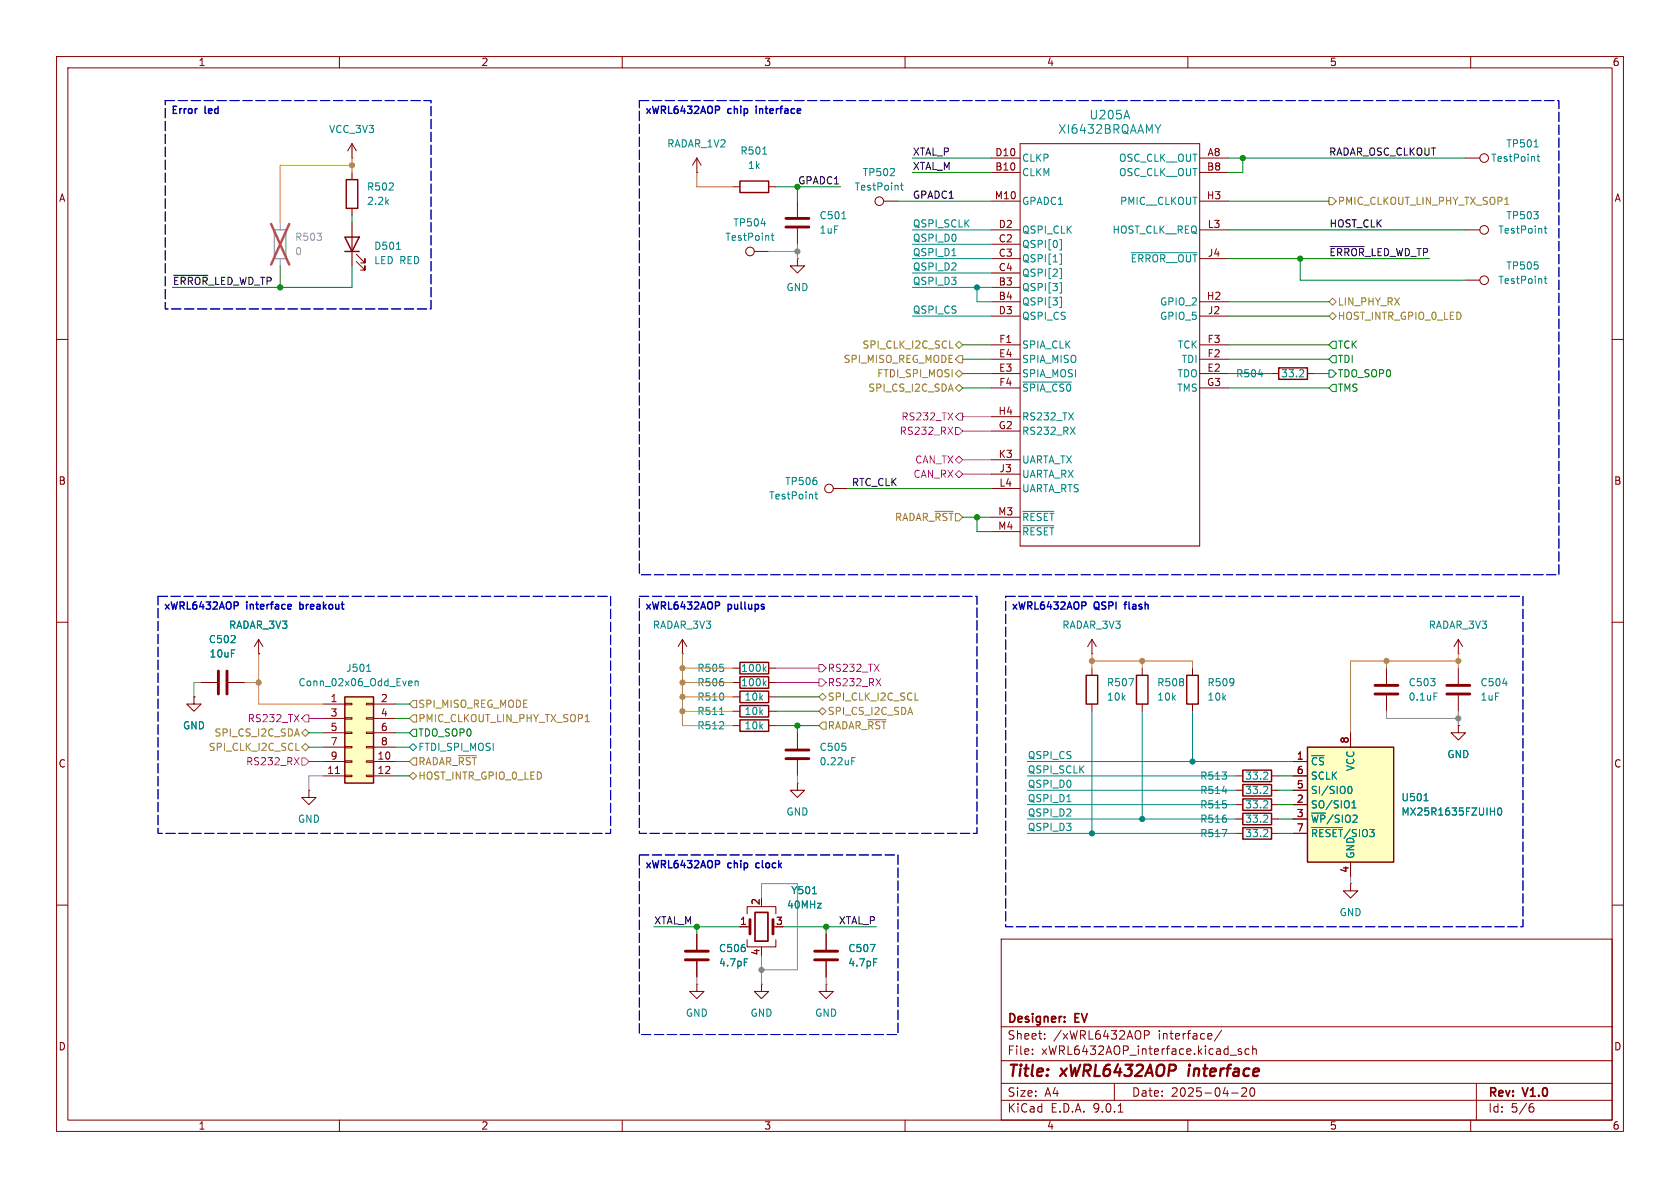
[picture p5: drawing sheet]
<svg xmlns="http://www.w3.org/2000/svg" width="297mm" height="210mm" viewBox="0 0 297 210" stroke-linecap="round" stroke-linejoin="round" font-family="sans-serif">
<g fill="none" stroke="#840000" stroke-width=".18">
<path d="M10 10h277v190h-277zM12 12h273v186h-273zM60 10v2M110 10v2M160 10v2M210 10v2M260 10v2M141 35.6v2.8M175.3 27.9h5M175.3 30.5h5M175.3 35.6h5M180.3 25.4h31.8v71.1h-31.8z"/>
<path d="M212.1 27.9h5.1M212.1 30.5h5.1M212.1 35.6h5.1M259.1 27.9h2.5M133.3 44.5h2.6M141 45.7v1.3h1.2l-1.2 1.3-1.3-1.3h1.3M141 45.7h.1M141 40.4v2.8M175.3 40.6h5M175.3 43.2h5M175.3 45.7h5M175.3 48.3h5"/>
<path d="M175.3 50.8h5M175.3 53.3h5M175.3 55.9h5M212.1 40.6h5.1M212.1 45.7h5.1M212.1 53.3h5.1M212.1 55.9h5.1M259.1 40.6h2.5M10 60h2M175.3 66h5M175.3 61h5M175.3 63.5h5"/>
<path d="M175.3 68.6h5M175.3 73.7h5M175.3 76.2h5M212.1 66h5.1M212.1 61h5.1M212.1 63.5h5.1M212.1 68.6h5.1M224.8 66h1.3M231.1 66h1.3M285 60h2M175.3 81.3h5M175.3 83.8h5"/>
<path d="M175.3 86.4h5M175.3 91.4h5M175.3 94h5M10 110h2M45.7 115.6h.1M45.7 113l-.7 1.3M45.7 113l.8 1.3M45.7 113v2.6M193 115.6h.1M193 113l-.7 1.3M193 113l.8 1.3M193 113v2.6"/>
<path d="M193 118.1v1.3M201.9 118.1v1.3M210.8 118.1v1.3M257.8 115.6h.1M257.8 113v2.6M257.8 118.1v2.8M257.8 113l-.8 1.3M257.8 113l.8 1.3M285 110h2M34.3 123.2v1.3h1.3l-1.3 1.2-1.3-1.2h1.3M34.3 123.2h.1M35.6 120.7h2.8"/>
<path d="M40.4 120.7h2.8M54.6 139.7v1.3h1.3l-1.3 1.2-1.3-1.2h1.3M54.6 139.7h.1M193 124.5v1.2M201.9 124.5v1.2M210.8 124.5v1.2M257.8 122.9v2.8M10 160h2M123.2 165.1v2.8M123.2 169.9v2.8M177 166h108v32h-108zM285 160h2"/>
<path d="M60 198v2M110 198v2M160 198v2M177 194.5h108M177 191.5h108M177 187.5h108M177 181.5h108M182.5 186.3v.1M182.5 185.5v.1M184.7 183.6v.1M184.7 182.8v.1M197 191.5v3"/>
<path d="M197.7 196.6h.8M202.3 183l.7-.1 .2-.2-.1-.4-.2-.1h-.6v1.5M210 198v2M214.2 182.8v.3l-.7 .1M216 182.1l-1.3 2M217.5 186.5h1.1M217.7 193.2h1.2M219.5 185.5l-.4-.1-.2 .2 .1 .2 .5 .2v.3h-.6M219.5 192.4l.6-.1 .2 .1 .1 .3-.9 1.1h.9M220.8 185.5l-.4-.1-.3 .3v.4l.1 .2h.6M221.1 192.4l.2-.1a.81 .81 0 0 1 .6 .6 .81 .81 0 0 1-.3 .8l-.1 .1a.81 .81 0 0 1-.4-1.4zM221.5 185.5l.2-.1 .3 .1 .1 .9"/>
<path d="M221.5 184.9v1.5M260 198v2M261 191.5v6.5M270.6 195.7h.4l.2 .3-.1 .5-.5 .1M271 195.1l-.4 .1"/>
<circle cx="262.4" cy="27.9" r=".76"/>
<circle cx="132.6" cy="44.4" r=".76"/>
<circle cx="262.4" cy="40.6" r=".76"/>
</g>
<path d="M210.2 188.9l-.1 1.3" fill="none" stroke="#840000" stroke-width=".4"/>
<path d="M188.2 179.8v.1M188.2 180.5v.2" fill="none" stroke="#840000" stroke-width=".3"/>
<path d="M138.9 38.6h4.1M138.9 40.1h4.1M38.6 118.6v4.1M40.1 118.6v4.1M255.8 121.2h4M255.8 122.7h4M121.2 168.1h4M121.2 169.7h4" fill="none" stroke="#840000" stroke-width=".51"/>
<g fill="none" stroke="#008484" stroke-width=".18">
<path d="M134.6 39.5h.7M148.8 38.7h.7M205.2 22l-.5 .8M271.2 26h.7M271.7 27.7h.5M271.9 27.2v1.1l.3 .2M273.2 39.9v1.1l.3 .2M136.3 41.6h.5M136.5 41.2v1.1l.3 .2M187.3 42.4h.3v1.8h-.3M187.3 44.9h.3v1.8h-.3M187.3 47.4h.3v1.9h-.3"/>
<path d="M187.3 50h.3v1.8h-.3M187.3 52.5h.3v1.8h-.3M200 44.7h11.6M273 40.4h.5M180.8 67.5h8.6M189.2 75.5l.9 1.3M190.1 75.5l-.9 1.3M222.5 66.2h.7M230.4 65.4l.1 .2-.1 .3-.7 .7h.8M180.8 90.4h5.5M180.8 92.9h5.5M199.6 120h.8l-.5 1.2"/>
<path d="M265.7 120.8h.7M131.6 169.5h.6"/>
</g>
<path d="M226.1 65h5v2.1h-5zM192 119.4h2.1v5.1h-2.1zM200.9 119.4h2v5.1h-2zM209.8 119.4h2v5.1h-2z" fill="none" stroke="#840000" stroke-width=".25"/>
<path d="M61 123.2h5v15.2h-5z" fill="#ffffc2"/>
<g fill="none" stroke="#840000" stroke-width=".25">
<path d="M61.2 31.8h2v5h-2zM61 41.9h2.5l-1.3 2.6zM61 44.5h2.5M130.8 117.1h5.1v2h-5.1zM130.8 119.6h5.1v2.1h-5.1zM61 123.2h5v15.2h-5zM130.8 124.7h5.1v2h-5.1zM130.8 122.2h5.1v2h-5.1zM130.8 127.3h5.1v2h-5.1zM219.7 136.1h5.1v2.1h-5.1zM219.7 138.7h5.1v2h-5.1zM219.7 143.8h5.1v2h-5.1z"/>
<path d="M219.7 146.3h5.1v2h-5.1zM219.7 141.2h5.1v2.1h-5.1z"/>
</g>
<g fill="none" stroke="#840000" stroke-width=".18">
<path d="M62.2 27.9h.1M62.2 25.4v2.5M62.2 30.5v1.3M62.2 36.8v1.3M62.2 39.4v7.6M62.2 25.4l-.7 1.3M62.2 25.4l.8 1.3M123.2 30.5h.1M123.2 27.9l-.8 1.3M123.2 27.9l.8 1.3M123.2 27.9v2.6M156.2 35.6h2.5"/>
<path d="M63 46.2l1.5 1.6v-.8v.8h-.7M63 45l1.5 1.5v-.8v.8h-.7M259.1 49.5h2.5M147.3 86.4h2.6M120.6 115.6h.1M120.6 113l-.7 1.3M120.6 113l.8 1.3M120.6 113v2.6M129.5 118.1h1.3M135.9 118.1h1.3M57.1 124.5h3.9M57.1 127h3.9"/>
<path d="M57.1 129.5h3.9M57.1 132.1h3.9M57.1 134.6h3.9M57.1 137.2h3.9M59.3 136.7h.7M61 124.3h1.2v.3h-1.2zM61 126.9h1.2v.2h-1.2zM61 129.4h1.2v.3h-1.2zM61 132h1.2v.2h-1.2zM61 134.5h1.2v.2h-1.2zM61 137h1.2v.3h-1.2zM64.8 124.3h1.2v.3h-1.2z"/>
<path d="M64.8 126.9h1.2v.2h-1.2zM64.8 129.4h1.2v.3h-1.2zM64.8 132h1.2v.2h-1.2zM64.8 134.5h1.2v.2h-1.2zM64.8 137h1.2v.3h-1.2zM66 124.5h3.8M66 127h3.8M66 129.5h3.8M66 132.1h3.8M66 134.6h3.8M66 137.2h3.8M129.5 120.7h1.3"/>
<path d="M129.5 125.7h1.3M129.5 123.2h1.3M129.5 128.3h1.3M135.9 120.7h1.3M135.9 125.7h1.3M135.9 123.2h1.3M135.9 128.3h1.3M141 138.4v1.3h1.2l-1.2 1.3-1.3-1.3h1.3M141 138.4h.1M141 129.5v2.8M141 134.4v2.8M218.4 137.2h1.3"/>
<path d="M218.4 139.7h1.3M224.8 137.2h1.3M224.8 139.7h1.3M218.4 144.8h1.3M218.4 147.3h1.3M218.4 142.2h1.3M224.8 144.8h1.3M224.8 147.3h1.3M224.8 142.2h1.3M238.8 156.2v1.3h1.2l-1.2 1.3-1.3-1.3h1.3M238.8 156.2h.1M123.2 174v1.3h1.3l-1.3 1.2-1.3-1.2h1.3"/>
<path d="M123.2 174h.1M130.8 163.8h1.8M132.1 161.5v-1.2h5.1v1.2M132.1 166.1v1.3h5.1v-1.3M134.6 174v1.3h1.3l-1.3 1.2-1.3-1.2h1.3M134.6 174h.1M134.6 167.4v.2M146 174v1.3h1.3l-1.3 1.2-1.2-1.2h1.2M146 174h.1M146 165.1v2.8M146 169.9v2.8"/>
<circle cx="155.4" cy="35.6" r=".76"/>
<circle cx="262.4" cy="49.5" r=".76"/>
<circle cx="146.6" cy="86.4" r=".76"/>
</g>
<g fill="none" stroke="#008484" stroke-width=".18">
<path d="M159.2 32.8h.5M159.4 32.3v1.1l.3 .2M70.1 44.1h.7M273 49.3h.5M273.2 48.8v1.1l.3 .2M144.1 87.4h.4M144.2 86.9v1.1l.3 .2M64.8 118.7h.8M135.1 118.2l.3 .5M135.4 117.8l-.4 .5M72.4 120.4h.4v.3l-.6 .1M72.8 121.2h-.4"/>
<path d="M73.4 120.5l.2-.1h.3v.8M73.4 120.4v.8M127.2 126.3h.7M135.1 120.7l.3 .5M135.4 120.4l-.4 .5M150.6 134.5h.4M150.6 133.9h.6M216.1 139.9h.8M224 136.5l.1 .2v.3l-.8 .7h.8M224 139.1l.1 .2v.3l-.8 .7h.8M143.6 158h.8M216.1 146.6h.8l-.5 1.3"/>
<path d="M224 141.6l.1 .2v.3l-.8 .7h.8M224 144.2l.1 .1v.3l-.8 .8h.8M224 146.7l.1 .2v.3l-.8 .7h.8M153.8 166.9h.9l-.6 1.3M154.4 169.5h.7"/>
</g>
<path d="M138.9 132.6h4.1M138.9 134.1h4.1M132.6 162.6v2.5M136.7 162.6v2.5M144 168.1h4.1M144 169.7h4.1" fill="none" stroke="#840000" stroke-width=".51"/>
<path d="M133.5 161.3h2.3v5.1h-2.3z" fill="none" stroke="#840000" stroke-width=".3"/>
<path d="M48.5 40.6h2v5.1h-2z" fill="none" stroke="#a1a1a1" stroke-width=".25"/>
<path d="M49.5 39.4v1.2M49.5 45.7v1.3" fill="none" stroke="#a1a1a1" stroke-width=".18"/>
<path d="M47.9 39.6l3.2 7.2M51.1 39.6l-3.2 7.2" fill="none" stroke="#e65255" stroke-width=".46"/>
<path d="M231.1 132.1h15.3v20.3h-15.3z" fill="#ffffc2"/>
<path d="M130.8 32h5.1v2h-5.1zM231.1 132.1h15.3v20.3h-15.3z" fill="none" stroke="#840000" stroke-width=".25"/>
<g fill="none" stroke="#840000" stroke-width=".18">
<path d="M129.5 33h1.3M135.9 33h1.3M45.7 115.6h.1M245.1 118.1v2.8M34.3 123.2h.1M35.6 120.7h2.8M40.4 120.7h2.8M228.6 134.6h2.5M228.6 137.2h2.5M228.6 139.7h2.5M238.8 129.5v2.6M245.1 122.9v2.8"/>
<path d="M257.8 128.3v1.2h1.3l-1.3 1.3-1.3-1.3h1.3M257.8 128.3h.1M228.6 142.2h2.5M228.6 144.8h2.5M228.6 147.3h2.5M238.8 152.4v2.5M123.2 165.1v2.8M123.2 169.9v2.8M130.8 163.8h1.3M146 165.1v2.8M146 169.9v2.8"/>
</g>
<g fill="none" stroke="#008484" stroke-width=".18">
<path d="M134.8 27.2h.8M161.3 50.8h14M161.3 55.9h14M161.3 48.3h14M161.3 43.2h14M161.3 40.6h14M161.3 45.7h14M172.7 50.8v2.5h2.6M73 131.4l.7 .7-.7 .6-.6-.6zM181.6 139.7h36.8M181.6 137.2h36.8M181.6 134.6h47"/>
<path d="M193 125.7v21.6M201.9 125.7v19.1M210.8 125.7v8.9M238.3 139.3l.3-.3a.68 .68 0 0 1 .4 .6 .68 .68 0 0 1-.4 .7l-.3-.3M253.5 122.5h.6M143.6 158h.8M181.6 147.3h36.8M181.6 142.2h36.8M181.6 144.8h36.8M231.9 146.3h5.5M239 142.8h.7M239 141.9l.4-.4v1.3"/>
<path d="M251.8 141.5h.7M264.9 142.9l.2-.1a.68 .68 0 0 1 .4 .7 .68 .68 0 0 1-.4 .6l-.2-.1-.1-.4zM131.6 169.5h.6M153.8 166.9h.9l-.6 1.3M154.4 169.5h.7"/>
</g>
<path d="M243.1 121.2h4M243.1 122.7h4" fill="none" stroke="#840000" stroke-width=".51"/>
<g fill="none" stroke="#008400" stroke-width=".18">
<path d="M62.2 38.1v1.3M137.2 33h11.4M141 33v2.6M158.7 35.6h16.6M161.3 27.9h14M161.3 30.5h14M217.2 27.9h41.9M217.2 35.6h17.7M219.7 27.9v2.6h-2.5M49.5 47v3.8M62.2 47v3.8h-31.7M217.2 45.7h35.5"/>
<path d="M217.2 53.3h17.7M217.2 40.6h41.9M217.2 55.9h17.7M229.9 45.7v3.8h29.2M170.2 68.6h5.1M170.2 66h5.1M170.2 61h5.1M170.2 63.5h5.1M217.2 68.6h17.7M217.2 66h7.6M217.2 61h17.7M217.2 63.5h17.7"/>
<path d="M232.4 66h2.5M234.9 65.4h.7l.6 .6-.6 .7h-.7zM235.6 67.9h.6v1.3h-.6l-.7-.6zM235.6 60.3h.6v1.3h-.6l-.7-.6zM235.6 62.9h.6v1.2h-.6l-.7-.6zM149.9 86.4h25.4M170.2 91.4h5.1M172.7 91.4v2.6h2.6M54.6 129.5h2.5M54.6 132.1h2.5M69.8 137.2h2.6M69.8 129.5h2.6"/>
<path d="M69.8 132.1h2.6M69.8 124.5h2.6M69.8 134.6h2.6M69.8 127h2.6M73 128.9h.7v1.3h-.7l-.6-.7zM137.2 123.2h7.6M137.2 128.3h7.6M137.2 125.7h7.6M141 128.3v1.2M226.1 137.2h2.5M226.1 139.7h2.5M226.1 147.3h2.5"/>
<path d="M226.1 144.8h2.5M226.1 142.2h2.5M115.6 163.8h15.2M123.2 163.8v1.3M138.4 163.8h16.5M146 163.8v1.3"/>
</g>
<g fill="none" stroke="#848400" stroke-width=".18">
<path d="M234.9 34.9h.7l.6 .7-.6 .6h-.7zM266 36.1h.7M234.9 53.3l.7-.6 .6 .6-.6 .7zM234.9 55.9l.7-.7 .6 .7-.6 .6zM167.9 61.5h.6M168.9 66l.6-.6 .7 .6-.7 .7zM168.9 68.6l.6-.7 .7 .7-.7 .6zM168.9 61l.6-.7 .7 .7-.7 .6zM169.5 62.9h.7v1.2h-.7l-.6-.6zM165.3 90.4h3.2M52.3 132.7h.6M53.3 132.1l.7-.7 .6 .7-.6 .6z"/>
<path d="M53.3 129.5l.7-.6 .6 .6-.6 .7zM72.4 137.2l.6-.7 .7 .7-.7 .6zM73 134h.7v1.3h-.7l-.6-.7zM73 126.4h.7v1.2h-.7l-.6-.6zM73 123.8h.7v1.3h-.7l-.6-.6zM81 133.6h3.2M103.5 127.6h.7M144.8 125.7l.6-.6 .6 .6-.6 .7zM144.8 123.2l.6-.6 .6 .6-.6 .6zM145.4 127.6h.6v1.3h-.6l-.6-.6zM153.4 127.2h3.2M161.8 123.8h.6"/>
</g>
<g fill="none" stroke="#c200c2" stroke-width=".18">
<path d="M167.6 75.5l.8 1.3M168.4 75.5l-.8 1.3M168.9 75.6h.6l.7 .6-.7 .6h-.6zM169.5 73h.7v1.3h-.7l-.6-.6zM170.2 73.7h5.1M170.2 76.2h5.1M168.9 83.8l.6-.6 .7 .6-.7 .7zM168.9 81.3l.6-.7 .7 .7-.7 .6zM170.2 83.8h5.1M170.2 81.3h5.1M137.2 118.1h7.6M144.8 117.5h.6l.6 .6-.6 .6h-.6z"/>
<path d="M154.9 120l.8 1.2M155.7 120l-.8 1.2M52 133.9l.9 1.3M52.9 133.9l-.9 1.3M53.3 134h.7l.6 .6-.6 .7h-.7zM54 126.4h.6v1.2h-.6l-.7-.6zM54.6 127h2.5M54.6 134.6h2.5M137.2 120.7h7.6M144.8 120h.6l.6 .7-.6 .6h-.6z"/>
</g>
<path d="M30.7 48.7h6M235.2 43.6h6" fill="none" stroke="#000" stroke-width=".18"/>
<path d="M135.9 44.5h5.1M141 43.2v2.5M35.6 120.7h-1.3v2.5M57.1 137.2h-2.5v2.5M141 137.2v1.2M245.1 125.7v1.3h12.7M257.8 125.7v2.6M134.6 158.8v-2.6h6.4v15.3h-6.4M238.8 154.9v1.3M123.2 172.7v1.3M134.6 168.9v5.1M146 172.7v1.3" fill="none" stroke="#848484" stroke-width=".18"/>
<g fill="none" stroke="#f90" stroke-width=".18">
<path d="M62.2 29.2h-12.7v10.2M62.2 27.9v2.6M45.7 115.6v8.9h11.4M120.6 115.6v12.7h8.9M120.6 118.1h8.9M193 116.8h17.8v1.3M193 115.6v2.5M201.9 116.8v1.3M245.1 116.8v1.3M257.8 116.8h-19v12.7M257.8 115.6v2.5M43.2 120.7h2.5"/>
<path d="M120.6 120.7h8.9M120.6 125.7h8.9M120.6 123.2h8.9"/>
</g>
<path d="M123.2 30.5v2.5h6.3" fill="none" stroke="#c60" stroke-width=".18"/>
<path d="M29.2 17.8h47v36.8h-47zM113 17.8h162.6v83.8h-162.6zM27.9 105.4h80v41.9h-80zM113 105.4h59.7v41.9h-59.7zM177.8 105.4h91.4v58.4h-91.4zM113 151.1h45.7v31.8h-45.7z" fill="none" stroke="#0000c2" stroke-width=".18" stroke-dasharray="1.7 .6"/>
<g fill="none" stroke="#0000c2" stroke-width=".25">
<path d="M31.2 18.8h-.6v1.2M36.3 18.8v1.1M38.6 18.8v1.2M115.4 18.8l.3 1.2M116.4 18.8l-.3 1.2M117.6 18.9l-.7-.1v1.2M118.2 18.8v1.2M119.8 18.8l-.4 .1M120.7 18.7l-.3 .9M121.5 18.8h.8l-.4 .5M122.8 18.9l.2-.1 .5 .1M125.2 19l.2-.2 .5 .2"/>
<path d="M127.2 18.9l-.7-.1v1.2M129.8 18.8v1.2M131 18.8v.1M133.7 18.8v.1M133.7 19.2v.8M135.4 18.8v1.1M138.3 18.8l-.3 .2M123.9 20l.4-1.2 .4 1.2M30.3 106.4l.3 1.3M31.4 106.4l-.3 1.3M32.5 106.5l-.7-.1v1.3M33.1 106.4v1.3"/>
<path d="M34.7 106.4l-.4 .1M35.6 106.3l-.3 1M36.4 106.4h.8l-.4 .5M37.7 106.5l.2-.1 .5 .1M38.8 107.7l.4-1.3 .4 1.3M40.1 106.6l.2-.2 .5 .2M42.1 106.5l-.7-.1v1.3M43.6 106.4v.1M45.4 106.4v1.1M48.3 106.4l-.3 .2M53 106.4v1.3M53 107.6l.1 .1"/>
<path d="M53.1 106.8l-.1 .1M57.2 106.4v1.3M60.5 106.4v1.1M115.4 106.4l.3 1.3M116.4 106.4l-.3 1.3M117.6 106.5l-.7-.1v1.3M118.2 106.4v1.3M119.8 106.4l-.4 .1M120.7 106.3l-.3 1M121.5 106.4h.8l-.4 .5M122.8 106.5l.2-.1 .5 .1M123.9 107.7l.4-1.3 .4 1.3"/>
<path d="M125.2 106.6l.2-.2 .5 .2M127.2 106.5l-.7-.1v1.3M131 106.4v1.1M131.7 106.4v1.1M180.1 106.4l.3 1.3M181.2 106.4l-.3 1.3M182.4 106.5l-.7-.1v1.3M183 106.4v1.3M184.5 106.4l-.4 .1M185.5 106.3l-.4 1M186.3 106.4h.8l-.4 .5M187.6 106.5l.1-.1 .5 .1"/>
<path d="M188.7 107.7l.4-1.3 .4 1.3M189.9 106.6l.3-.2 .5 .2M191.9 106.5l-.6-.1v1.3M193.5 106.6l.2-.2 .5 .2M195.5 106.5l-.5-.1-.2 .1M196.7 106.5l-.7-.1v1.3M197.3 106.4v1.3M198.7 106.8h.5M199.2 106.4l-.3 .2M199.6 106.4v1.1M202.4 106.4v1.3M115.4 152.1l.3 1.3"/>
<path d="M116.4 152.1l-.3 1.3M117.6 152.3l-.7-.2v1.3M118.2 152.1v1.3M119.8 152.1l-.4 .2M120.7 152.1l-.3 .9M121.5 152.1h.8l-.4 .5M122.8 152.3l.2-.2 .5 .2M123.9 153.4l.4-1.3 .4 1.3M125.2 152.3l.2-.2 .5 .2M127.2 152.3l-.7-.2v1.3M129.8 152.1v1.3M131 152.1v.2"/>
<path d="M133.7 152.7v.6M134.8 152.1v1.1M137.7 152.1v1.3"/>
</g>
<g fill="#f90" stroke="#f90" stroke-width=".18">
<circle cx="193" cy="116.8" r=".46"/>
<circle cx="201.9" cy="116.8" r=".46"/>
<circle cx="120.6" cy="123.2" r=".46"/>
<circle cx="120.6" cy="125.7" r=".46"/>
<circle cx="257.8" cy="116.8" r=".46"/>
<circle cx="245.1" cy="116.8" r=".46"/>
<circle cx="62.2" cy="29.2" r=".46"/>
<circle cx="120.6" cy="118.1" r=".46"/>
<circle cx="120.6" cy="120.7" r=".46"/>
<circle cx="45.7" cy="120.7" r=".46"/>
</g>
<g fill="#008484" stroke="#008484" stroke-width=".18">
<circle cx="193" cy="147.3" r=".46"/>
<circle cx="201.9" cy="144.8" r=".46"/>
<circle cx="210.8" cy="134.6" r=".46"/>
<circle cx="172.7" cy="50.8" r=".46"/>
</g>
<g fill="#008400" stroke="#008400" stroke-width=".18">
<circle cx="219.7" cy="27.9" r=".46"/>
<circle cx="229.9" cy="45.7" r=".46"/>
<circle cx="123.2" cy="163.8" r=".46"/>
<circle cx="146" cy="163.8" r=".46"/>
<circle cx="141" cy="128.3" r=".46"/>
<circle cx="141" cy="33" r=".46"/>
<circle cx="172.7" cy="91.4" r=".46"/>
</g>
<g fill="#848484" stroke="#848484" stroke-width=".18">
<circle cx="134.6" cy="171.5" r=".46"/>
<circle cx="257.8" cy="127" r=".46"/>
<circle cx="141" cy="44.5" r=".46"/>
</g>
<g font-size="2.8" fill="#840000">
<text x="178" y="190.9">Title:</text>
<text x="187.7" y="190.9">xWRL6432AOP</text>
<text x="210.9" y="190.9">interface</text>
</g>
<g font-size="2.1" fill="#008484">
<text x="187" y="23.9">XI6432BRQAAMY</text>
<text x="192.5" y="21.3">U205A</text>
</g>
<g font-size="2.1" fill="#840000">
<text x="178" y="184">Sheet:</text>
<text x="178" y="181.2">Designer:</text>
<text x="186.2" y="184">/xWRL6432AOP</text>
<text x="190.1" y="181.2">EV</text>
<text x="204.8" y="184">interface/</text>
<text x="178" y="186.7">File:</text>
<text x="184.1" y="186.7">xWRL6432AOP_interface.kicad_sch</text>
<text x="178" y="196.9">KiCad</text>
<text x="178" y="194.1">Size:</text>
<text x="184.7" y="194.1">A4</text>
<text x="185.7" y="196.9">E.D.A.</text>
<text x="193.3" y="196.9">9.0.1</text>
<text x="200" y="194.1">Date:</text>
<text x="207" y="194.1">2025-04-20</text>
<text x="263" y="194.3">Rev:</text>
<text x="263" y="196.9">Id:</text>
<text x="267.1" y="196.9">5/6</text>
<text x="269.4" y="194.3">V1.0</text>
</g>
<g font-size="1.8" fill="#840000">
<text x="35" y="11.9">1</text>
<text x="85" y="11.9">2</text>
<text x="135" y="11.9">3</text>
<text x="185" y="11.9">4</text>
<text x="235" y="11.9">5</text>
<text x="285" y="11.9">6</text>
<text x="175.9" y="27.7">D10</text>
<text x="213.4" y="27.7">A8</text>
<text x="10.3" y="35.9">A</text>
<text x="175.8" y="35.3">M10</text>
<text x="175.9" y="30.2">B10</text>
<text x="213.3" y="35.3">H3</text>
<text x="213.3" y="30.2">B8</text>
<text x="285.3" y="35.9">A</text>
<text x="176.5" y="40.4">D2</text>
<text x="213.4" y="40.4">L3</text>
<text x="176.5" y="42.9">C2</text>
<text x="176.5" y="45.5">C3</text>
<text x="213.4" y="45.5">J4</text>
<text x="176.5" y="48">C4</text>
<text x="176.5" y="50.5">B3</text>
<text x="176.5" y="53.1">B4</text>
<text x="213.3" y="53.1">H2</text>
<text x="176.5" y="55.6">D3</text>
<text x="213.4" y="55.6">J2</text>
<text x="176.5" y="63.2">E4</text>
<text x="176.5" y="65.8">E3</text>
<text x="176.5" y="60.7">F1</text>
<text x="213.3" y="65.8">E2</text>
<text x="213.4" y="60.7">F3</text>
<text x="213.4" y="63.2">F2</text>
<text x="176.5" y="68.3">F4</text>
<text x="213.3" y="68.3">G3</text>
<text x="176.4" y="73.4">H4</text>
<text x="176.5" y="75.9">G2</text>
<text x="176.5" y="81">K3</text>
<text x="176.6" y="83.6">J3</text>
<text x="10.3" y="85.9">B</text>
<text x="176.6" y="86.1">L4</text>
<text x="285.3" y="85.9">B</text>
<text x="176.4" y="91.2">M3</text>
<text x="176.4" y="93.7">M4</text>
<text x="58.3" y="124.2">1</text>
<text x="67.2" y="124.2">2</text>
<text x="58.3" y="126.7">3</text>
<text x="58.3" y="129.3">5</text>
<text x="58.3" y="131.8">7</text>
<text x="67.2" y="126.7">4</text>
<text x="67.2" y="129.3">6</text>
<text x="67.2" y="131.8">8</text>
<text x="238.5" y="131.5" transform="rotate(-90 238.5 131.5)">8</text>
<text x="10.3" y="135.9">C</text>
<text x="57.7" y="136.9">11</text>
<text x="58.3" y="134.4">9</text>
<text x="66.6" y="134.4">10</text>
<text x="66.6" y="136.9">12</text>
<text x="229.2" y="134.4">1</text>
<text x="229.2" y="136.9">6</text>
<text x="285.3" y="135.9">C</text>
<text x="229.2" y="139.4">5</text>
<text x="229.2" y="142">2</text>
<text x="229.2" y="144.5">3</text>
<text x="229.2" y="147.1">7</text>
<text x="238.5" y="154.4" transform="rotate(-90 238.5 154.4)">4</text>
<text x="134.4" y="160.1" transform="rotate(-90 134.4 160.1)">2</text>
<text x="130.7" y="163.6">1</text>
<text x="137.1" y="163.6">3</text>
<text x="134.4" y="169" transform="rotate(-90 134.4 169)">4</text>
<text x="10.3" y="185.9">D</text>
<text x="285.3" y="185.9">D</text>
<text x="35" y="199.9">1</text>
<text x="85" y="199.9">2</text>
<text x="135" y="199.9">3</text>
<text x="185" y="199.9">4</text>
<text x="235" y="199.9">5</text>
<text x="285" y="199.9">6</text>
</g>
<g font-size="1.8" fill="#0000c2">
<text x="30.2" y="20.8">Error</text>
<text x="36.3" y="20.8">led</text>
<text x="114" y="20.8">xWRL6432AOP</text>
<text x="128.8" y="20.8">chip</text>
<text x="134.2" y="20.8">interface</text>
<text x="28.9" y="108.4">xWRL6432AOP</text>
<text x="43.7" y="108.4">interface</text>
<text x="53.6" y="108.4">breakout</text>
<text x="114" y="108.4">xWRL6432AOP</text>
<text x="128.8" y="108.4">pullups</text>
<text x="178.8" y="108.4">xWRL6432AOP</text>
<text x="193.5" y="108.4">QSPI</text>
<text x="199.4" y="108.4">flash</text>
<text x="114" y="154.1">xWRL6432AOP</text>
<text x="128.8" y="154.1">chip</text>
<text x="134.2" y="154.1">clock</text>
</g>
<g font-size="1.8" fill="#008484">
<text x="58.1" y="23.7">VCC_3V3</text>
<text x="117.9" y="26.3">RADAR_1V2</text>
<text x="130.8" y="27.5">R501</text>
<text x="180.6" y="28.8">CLKP</text>
<text x="197.7" y="28.8">OSC_CLK__OUT</text>
<text x="263.5" y="28.8">TestPoint</text>
<text x="266.2" y="26.3">TP501</text>
<text x="64.8" y="33.9">R502</text>
<text x="132.1" y="30.1">1k</text>
<text x="151" y="33.9">TestPoint</text>
<text x="152.4" y="31.3">TP502</text>
<text x="180.6" y="31.3">CLKM</text>
<text x="197.7" y="31.3">OSC_CLK__OUT</text>
<text x="64.8" y="36.4">2.2k</text>
<text x="129.6" y="40.2">TP504</text>
<text x="144.8" y="39">C501</text>
<text x="144.8" y="41.5">1uF</text>
<text x="161.3" y="40.3">QSPI_SCLK</text>
<text x="180.6" y="36.4">GPADC1</text>
<text x="180.6" y="41.5">QSPI_CLK</text>
<text x="196.6" y="41.5">HOST_CLK__REQ</text>
<text x="197.9" y="36.4">PMIC__CLKOUT</text>
<text x="264.8" y="41.5">TestPoint</text>
<text x="266.2" y="39">TP503</text>
<text x="66" y="44.4">D501</text>
<text x="66" y="46.9">LED RED</text>
<text x="128.1" y="42.8">TestPoint</text>
<text x="161.3" y="47.9">QSPI_D2</text>
<text x="161.3" y="42.8">QSPI_D0</text>
<text x="161.3" y="45.4">QSPI_D1</text>
<text x="180.6" y="44">QSPI[0]</text>
<text x="180.6" y="46.6">QSPI[1]</text>
<text x="199.8" y="46.6">~{ERROR__OUT}</text>
<text x="266.2" y="47.9">TP505</text>
<text x="138.9" y="51.7">GND</text>
<text x="161.3" y="50.5">QSPI_D3</text>
<text x="180.6" y="49.1">QSPI[2]</text>
<text x="180.6" y="51.7">QSPI[3]</text>
<text x="264.8" y="50.4">TestPoint</text>
<text x="161.3" y="55.5">QSPI_CS</text>
<text x="180.6" y="54.2">QSPI[3]</text>
<text x="180.6" y="56.7">QSPI_CS</text>
<text x="205" y="54.2">GPIO_2</text>
<text x="205" y="56.7">GPIO_5</text>
<text x="180.6" y="61.8">SPIA_CLK</text>
<text x="180.6" y="64.4">SPIA_MISO</text>
<text x="208.1" y="61.8">TCK</text>
<text x="208.8" y="64.4">TDI</text>
<text x="180.6" y="66.9">SPIA_MOSI</text>
<text x="180.6" y="69.4">~{SPIA_CS0}</text>
<text x="208" y="69.4">TMS</text>
<text x="208.1" y="66.9">TDO</text>
<text x="218.4" y="66.9">R504</text>
<text x="226.4" y="66.9">33.2</text>
<text x="180.6" y="74.5">RS232_TX</text>
<text x="180.6" y="77.1">RS232_RX</text>
<text x="180.6" y="82.1">UARTA_TX</text>
<text x="135.9" y="88.5">TestPoint</text>
<text x="138.7" y="86">TP506</text>
<text x="180.6" y="84.7">UARTA_RX</text>
<text x="180.6" y="87.2">UARTA_RTS</text>
<text x="180.6" y="92.3">~{RESET}</text>
<text x="180.6" y="94.8">~{RESET}</text>
<text x="36.8" y="113.9">C502</text>
<text x="40.4" y="111.4">RADAR_3V3</text>
<text x="115.3" y="111.4">RADAR_3V3</text>
<text x="187.7" y="111.4">RADAR_3V3</text>
<text x="252.5" y="111.4">RADAR_3V3</text>
<text x="36.9" y="116.4">10uF</text>
<text x="61.1" y="119">J501</text>
<text x="123.2" y="119">R505</text>
<text x="130.9" y="119">100k</text>
<text x="52.7" y="121.5">Conn_02x06_Odd_Even</text>
<text x="123.2" y="121.5">R506</text>
<text x="123.2" y="124.1">R510</text>
<text x="130.9" y="121.5">100k</text>
<text x="131.5" y="124.1">10k</text>
<text x="195.6" y="121.5">R507</text>
<text x="195.6" y="124.1">10k</text>
<text x="204.5" y="121.5">R508</text>
<text x="204.5" y="124.1">10k</text>
<text x="213.4" y="121.5">R509</text>
<text x="213.4" y="124.1">10k</text>
<text x="248.9" y="121.5">C503</text>
<text x="248.9" y="124.1">0.1uF</text>
<text x="261.6" y="121.5">C504</text>
<text x="261.6" y="124.1">1uF</text>
<text x="32.3" y="129.1">GND</text>
<text x="123.2" y="126.6">R511</text>
<text x="123.2" y="129.1">R512</text>
<text x="131.5" y="126.6">10k</text>
<text x="131.5" y="129.1">10k</text>
<text x="73.9" y="132.9">FTDI_SPI_MOSI</text>
<text x="144.8" y="132.9">C505</text>
<text x="144.8" y="135.5">0.22uF</text>
<text x="181.6" y="134.3">QSPI_CS</text>
<text x="181.6" y="136.8">QSPI_SCLK</text>
<text x="231.6" y="135.5">~{CS}</text>
<text x="239.6" y="136.4" transform="rotate(-90 239.6 136.4)">VCC</text>
<text x="255.8" y="134.2">GND</text>
<text x="181.6" y="139.4">QSPI_D0</text>
<text x="181.6" y="141.9">QSPI_D1</text>
<text x="212.1" y="138">R513</text>
<text x="212.1" y="140.6">R514</text>
<text x="212.1" y="143.1">R515</text>
<text x="220" y="138">33.2</text>
<text x="220" y="140.6">33.2</text>
<text x="220" y="143.1">33.2</text>
<text x="231.6" y="138">SCLK</text>
<text x="231.6" y="140.6">SI/SIO0</text>
<text x="231.6" y="143.1">SO/SIO1</text>
<text x="247.7" y="141.8">U501</text>
<text x="52.6" y="145.6">GND</text>
<text x="138.9" y="144.4">GND</text>
<text x="181.6" y="147">QSPI_D3</text>
<text x="181.6" y="144.4">QSPI_D2</text>
<text x="212.1" y="145.6">R516</text>
<text x="212.1" y="148.2">R517</text>
<text x="220" y="145.6">33.2</text>
<text x="220" y="148.2">33.2</text>
<text x="231.6" y="145.6">~{WP}/SIO2</text>
<text x="231.6" y="148.2">~{RESET}/SIO3</text>
<text x="247.7" y="144.4">MX25R1635FZUIH0</text>
<text x="239.6" y="151.9" transform="rotate(-90 239.6 151.9)">GND</text>
<text x="139" y="160.8">40MHz</text>
<text x="139.8" y="158.3">Y501</text>
<text x="236.7" y="162.2">GND</text>
<text x="127" y="168.5">C506</text>
<text x="127" y="171">4.7pF</text>
<text x="149.9" y="168.5">C507</text>
<text x="149.9" y="171">4.7pF</text>
<text x="121.2" y="179.9">GND</text>
<text x="132.6" y="179.9">GND</text>
<text x="144" y="179.9">GND</text>
</g>
<g font-size="1.8">
<text x="161.3" y="27.6">XTAL_P</text>
<text x="234.9" y="27.6">RADAR_OSC_CLKOUT</text>
<text x="141" y="32.7">GPADC1</text>
<text x="161.3" y="30.1">XTAL_M</text>
<text x="161.3" y="35.2">GPADC1</text>
<text x="234.9" y="40.3">HOST_CLK</text>
<text x="234.9" y="45.4">~{ERROR}_LED_WD_TP</text>
<text x="150.5" y="86">RTC_CLK</text>
<text x="115.6" y="163.5">XTAL_M</text>
<text x="148.2" y="163.5">XTAL_P</text>
</g>
<g font-size="1.8" fill="#848400">
<text x="236.4" y="36.4">PMIC_CLKOUT_LIN_PHY_TX_SOP1</text>
<text x="236.4" y="54.2">LIN_PHY_RX</text>
<text x="236.4" y="56.7">HOST_INTR_GPIO_0_LED</text>
<text x="149" y="64.4">SPI_MISO_REG_MODE</text>
<text x="152.4" y="61.8">SPI_CLK_I2C_SCL</text>
<text x="153.4" y="69.4">SPI_CS_I2C_SDA</text>
<text x="155" y="66.9">FTDI_SPI_MOSI</text>
<text x="158.1" y="92.3">RADAR_~{RST}</text>
<text x="73.9" y="125.3">SPI_MISO_REG_MODE</text>
<text x="146.2" y="124.1">SPI_CLK_I2C_SCL</text>
<text x="37.8" y="130.4">SPI_CS_I2C_SDA</text>
<text x="73.9" y="127.9">PMIC_CLKOUT_LIN_PHY_TX_SOP1</text>
<text x="146.2" y="126.6">SPI_CS_I2C_SDA</text>
<text x="146.2" y="129.1">RADAR_~{RST}</text>
<text x="36.8" y="132.9">SPI_CLK_I2C_SCL</text>
<text x="73.9" y="135.5">RADAR_~{RST}</text>
<text x="73.9" y="138">HOST_INTR_GPIO_0_LED</text>
</g>
<g font-size="1.8" fill="#a1a1a1">
<text x="52.1" y="42.8">R503</text>
<text x="52.1" y="45.3">0</text>
</g>
<g font-size="1.8" fill="#008400">
<text x="30.5" y="50.5">~{ERROR}_LED_WD_TP</text>
<text x="236.4" y="61.8">TCK</text>
<text x="236.4" y="64.4">TDI</text>
<text x="236.4" y="69.4">TMS</text>
<text x="236.4" y="66.9">TDO_SOP0</text>
<text x="73.9" y="130.4">TDO_SOP0</text>
</g>
<g font-size="1.8" fill="#c200c2">
<text x="159" y="77.1">RS232_RX</text>
<text x="159.3" y="74.5">RS232_TX</text>
<text x="161.7" y="82.1">CAN_TX</text>
<text x="161.4" y="84.7">CAN_RX</text>
<text x="146.2" y="119">RS232_TX</text>
<text x="146.2" y="121.5">RS232_RX</text>
<text x="43.7" y="127.9">RS232_TX</text>
<text x="43.4" y="135.5">RS232_RX</text>
</g>
</svg>
